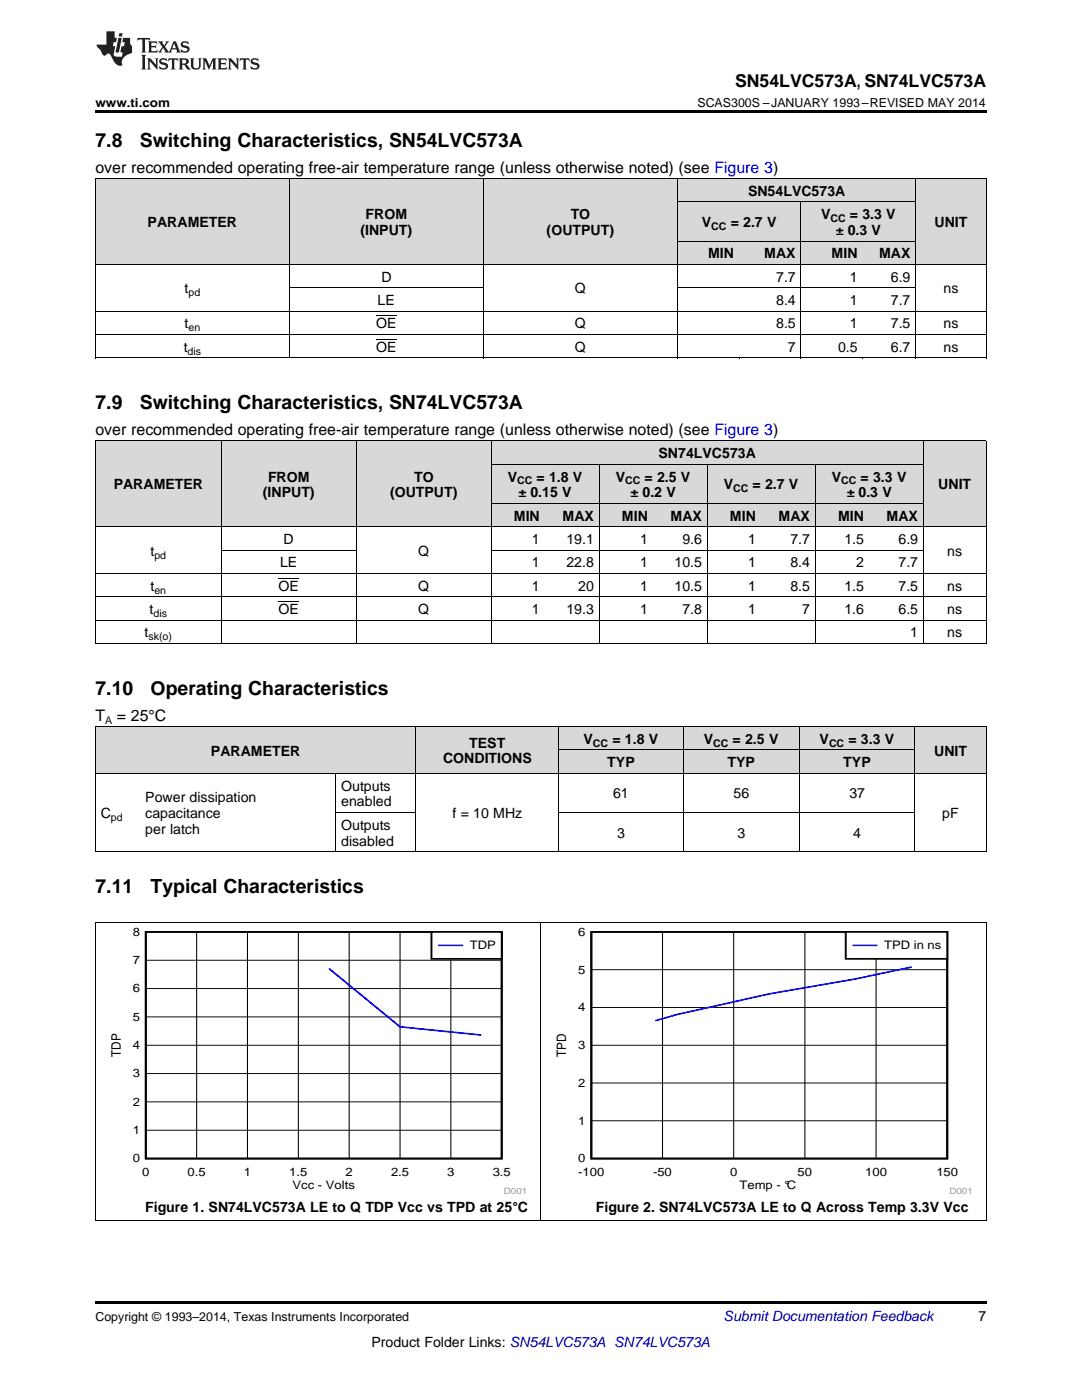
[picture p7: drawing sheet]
<svg xmlns="http://www.w3.org/2000/svg" width="216mm" height="279mm" viewBox="0 0 216 279" stroke-linecap="round" stroke-linejoin="round" font-family="sans-serif">
<g fill="#d8d8d8">
<path d="M19 145.1h8.9v9.3h-8.9z"/>
<path d="M27.9 145.1h39.1v9.3h-39.1z"/>
<path d="M67 145.1h16v9.3h-16z"/>
<path d="M83 145.1h28.5v9.3h-28.5z"/>
<path d="M111.5 149.7h24.9v4.7h-24.9z"/>
<path d="M136.4 149.7h23.1v4.7h-23.1z"/>
<path d="M159.5 149.7h23.1v4.7h-23.1z"/>
<path d="M182.6 145.1h14.2v9.3h-14.2z"/>
<path d="M111.5 145.1h24.9v4.6h-24.9z"/>
<path d="M136.4 145.1h23.1v4.6h-23.1z"/>
<path d="M159.5 145.1h23.1v4.6h-23.1z"/>
<path d="M19 88.1h25.2v17.1h-25.2z"/>
<path d="M44.2 88.1h26.9v17.1h-26.9z"/>
<path d="M71.1 88.1h26.9v17.1h-26.9z"/>
<path d="M98 100.5h10.8v4.7h-10.8z"/>
<path d="M108.8 100.5h10.8v4.7h-10.8z"/>
<path d="M119.6 100.5h10.8v4.7h-10.8z"/>
<path d="M130.4 100.5h10.7v4.7h-10.7z"/>
<path d="M141.1 100.5h10.8v4.7h-10.8z"/>
<path d="M151.9 100.5h10.8v4.7h-10.8z"/>
<path d="M162.7 100.5h10.8v4.7h-10.8z"/>
<path d="M173.5 100.5h10.8v4.7h-10.8z"/>
<path d="M184.3 88.1h12.5v17.1h-12.5z"/>
<path d="M98 92.7h10.8v7.8h-10.8z"/>
<path d="M108.8 92.7h10.8v7.8h-10.8z"/>
<path d="M119.6 92.7h10.8v7.8h-10.8z"/>
<path d="M130.4 92.7h10.7v7.8h-10.7z"/>
<path d="M141.1 92.7h10.8v7.8h-10.8z"/>
<path d="M151.9 92.7h10.8v7.8h-10.8z"/>
<path d="M162.7 92.7h10.8v7.8h-10.8z"/>
<path d="M173.5 92.7h10.8v7.8h-10.8z"/>
<path d="M98 88.1h10.8v4.6h-10.8z"/>
<path d="M108.8 88.1h10.8v4.6h-10.8z"/>
<path d="M119.6 88.1h10.8v4.6h-10.8z"/>
<path d="M130.4 88.1h10.7v4.6h-10.7z"/>
<path d="M141.1 88.1h10.8v4.6h-10.8z"/>
<path d="M151.9 88.1h10.8v4.6h-10.8z"/>
<path d="M162.7 88.1h10.8v4.6h-10.8z"/>
<path d="M173.5 88.1h10.8v4.6h-10.8z"/>
<path d="M19 35.7h38.7v17.1h-38.7z"/>
<path d="M57.7 35.7h38.8v17.1h-38.8z"/>
<path d="M96.5 35.7h38.7v17.1h-38.7z"/>
<path d="M135.2 48.2h12.3v4.6h-12.3z"/>
<path d="M147.5 48.2h12.4v4.6h-12.4z"/>
<path d="M159.9 48.2h12.3v4.6h-12.3z"/>
<path d="M172.2 48.2h10.5v4.6h-10.5z"/>
<path d="M182.7 35.7h14.1v17.1h-14.1z"/>
<path d="M135.2 40.4h12.3v7.8h-12.3z"/>
<path d="M147.5 40.4h12.4v7.8h-12.4z"/>
<path d="M159.9 40.4h12.3v7.8h-12.3z"/>
<path d="M172.2 40.4h10.5v7.8h-10.5z"/>
<path d="M135.2 35.7h12.3v4.7h-12.3z"/>
<path d="M147.5 35.7h12.4v4.7h-12.4z"/>
<path d="M159.9 35.7h12.3v4.7h-12.3z"/>
<path d="M172.2 35.7h10.5v4.7h-10.5z"/>
</g>
<path d="M19 259.7h177.8v.5h-177.8z" fill="#000"/>
<g fill="none" stroke="#000" stroke-width=".2">
<path d="M19.1 184.1v59.6M29.1 197.3h71M29.1 191.6h71M39.2 186v45.2M49.4 186v45.2M59.5 186v45.2M69.7 186v45.2M79.8 186v45.2M90 186v45.2M107.9 184.1v59.6M196.8 184.1v59.6M29.1 219.9h71"/>
<path d="M29.1 214.3h71M29.1 208.6h71M29.1 202.9h71M29.1 225.6h71M19 243.6h177.8"/>
</g>
<path d="M29.1 186h71v45.2h-71z" fill="none" stroke="#000" stroke-width=".36"/>
<path d="M65.6 193.3l14.2 11.6 16.3 1.7" fill="none" stroke="#00f" stroke-width=".36"/>
<path d="M86.1 186h14v5.4h-14z" fill-rule="evenodd" fill="#fff"/>
<path d="M86.1 186h14v5.4h-14zM118 186h71v45.2h-71z" fill="none" stroke="#000" stroke-width=".36"/>
<path d="M87.6 188.7h4.6M181.9 193l-11.4 2.4-17 2.9-18.5 4.2-4.2 1.2" fill="none" stroke="#00f" stroke-width=".36"/>
<path d="M118 193.5h71M132.2 186v45.2M146.4 186v45.2M160.6 186v45.2M174.8 186v45.2M118 216.1h71M118 208.6h71M118 201.1h71M118 223.7h71" fill="none" stroke="#000" stroke-width=".2"/>
<path d="M168.8 186h20.2v5.4h-20.2z" fill-rule="evenodd" fill="#fff"/>
<path d="M168.8 186h20.2v5.4h-20.2z" fill="none" stroke="#000" stroke-width=".36"/>
<path d="M170.3 188.7h4.6" fill="none" stroke="#00f" stroke-width=".36"/>
<g fill="none" stroke="#000" stroke-width=".2">
<path d="M19 35.6h177.8M19.1 35.7v35.8M57.7 35.7v35.8M96.4 35.7v35.8M135.2 35.7v35.8M182.7 35.7v35.8M196.8 35.7v35.8M19 52.8h177.8M57.7 57.4h38.7M135.2 57.4h47.5M135.2 48.1h47.5M135.2 40.3h47.5"/>
<path d="M159.8 40.3v31.2M19 71.4h177.8M19 66.8h177.8M19 62.1h177.8M19 88h177.8M19.1 88.1v40.4M44.1 88.1v40.4M71.1 88.1v40.4M98 88.1v40.4M98 92.7h86.2M119.5 92.7v35.8M141.1 92.7v35.8"/>
<path d="M162.6 92.7v35.8M184.2 88.1v40.4M196.8 88.1v40.4M19 119.1h177.8M19 114.5h177.8M19 105.1h177.8M44.2 109.8h26.9M98 109.8h86.3M98 100.5h86.2M19 128.4h177.8M19 123.8h177.8M19 154.3h177.8"/>
<path d="M19 145h177.8M19.1 145.1v24.9M67 154.4v15.6M83 145.1v24.9M111.4 145.1v24.9M111.5 149.7h71.1M136.3 145.1v24.9M159.4 145.1v24.9M182.5 145.1v24.9M196.8 145.1v24.9M19 170h177.8M67 162.2h16"/>
<path d="M111.5 162.2h71.1M19 184.1h177.8"/>
</g>
<path d="M19 22h177.8v.5h-177.8zM19 71.4l.2 .1zM96.4 71.4l.1 .1zM135.1 71.4l.1 .1zM147.4 71.4l.1 .1zM159.8 71.4l.1 .1zM172.1 71.4l.1 .1zM182.6 71.4l.1 .1zM196.7 71.4l.1 .1z" fill="#000"/>
<g fill="#231f20">
<path d="M27.5 7.6l-.1 .5 .4-.2h.6v.1v2.1l-.2 .4h1l-.3-.4v-2.1l.1-.1h.5l.5 .2-.2-.5zM29.5 8.3l.2 .3v1.5l-.2 .4h1.8l.2-.6a1.04 1.04 0 0 1-1.3 .2v-.7h.6l.3 .2v-.6l-.3 .2h-.6v-.6l.8-.1 .4 .3-.2-.5zM31.5 8.3l.9 1.1-.9 1.1h.8l-.2-.2 .5-.7 .4 .7-.2 .2h1.5l-.1-.2 .1-.4h.9l.1 .4-.2 .2h1l-.3-.3-.7-1.9h-.5l-.9 2-.8-1 .9-1h-.8l.1 .3-.3 .5-.4-.6 .2-.2zM34.7 8.6l.4 1h-.7zM36.3 8.4a.63 .63 0 0 0-.2 .7 .63 .63 0 0 0 .6 .4l.6 .2 .1 .2a.75 .75 0 0 1-.7 .4 .75 .75 0 0 1-.6-.5l.1 .7 .1-.1a1.11 1.11 0 0 0 1.5-.6 1.13 1.13 0 0 0-1.2-.8l-.1-.4a1.04 1.04 0 0 1 1.2 .2l-.2-.5-.1 .1-.5-.2zM28.2 10.9l.2 .4v2.2l-.2 .4h1l-.3-.4v-2.2l.3-.4zM29.3 11.6l.3 .4v1.5l-.3 .4h.8l-.2-.4v-1.3l1.5 1.7v-1.9l.2-.4h-.7l.2 .4v.9l-1.1-1.3zM32 11.8a.62 .62 0 0 0-.2 .7 .62 .62 0 0 0 .6 .4l.6 .1 .1 .3a.76 .76 0 0 1-.7 .3 .76 .76 0 0 1-.6-.4l.1 .7 .1-.1a1.11 1.11 0 0 0 1.5-.6 1.13 1.13 0 0 0-1.2-.8l-.1-.4a1.04 1.04 0 0 1 1.2 .2l-.2-.6-.1 .1-.5-.1zM33.7 11.6l-.2 .6a.61 .61 0 0 1 .8-.3v1.6l-.2 .4h.9l-.2-.4v-1.6a.63 .63 0 0 1 .8 .3l-.2-.6zM35.6 11.6l.3 .4v1.5l-.3 .4h1l-.2-.2v-.8l.5 .2a.76 .76 0 0 0 1.2 .7l-1-1a.58 .58 0 0 0 .6-.5 .58 .58 0 0 0-.5-.6zM36.4 11.9h.1a.45 .45 0 0 1 .5 .1 .45 .45 0 0 1 .1 .5l-.7 .2zM37.9 11.6l.2 .2a2.17 2.17 0 0 0 .3 1.9 .99 .99 0 0 0 1.6-.6v-1.1l.2-.4h-.7l.2 .2a1.92 1.92 0 0 1-.2 1.8 .6 .6 0 0 1-.9-.5v-1.1l.2-.4zM40.4 11.6l.2 .4v1.5l-.2 .4h.7l-.2-.4v-1.4l.8 1.8 .8-1.8v1.4l-.2 .4h.9l-.2-.4v-1.5l.2-.4h-.8l-.6 1.5-.6-1.5zM43.4 11.6l.2 .4v1.5l-.2 .4h1.8l.2-.6a1.04 1.04 0 0 1-1.3 .1v-.6h.5l.4 .2v-.6l-.4 .2h-.5v-.7h.8l.3 .3-.1-.6zM45.5 11.6l.2 .4v1.5l-.2 .4h.7l-.2-.4v-1.3l1.5 1.7v-1.9l.2-.4h-.7l.2 .4v.9l-1.1-1.3zM47.9 11.6l-.1 .6a.61 .61 0 0 1 .8-.3v1.6l-.3 .4h1l-.3-.4 .1-1.6a.63 .63 0 0 1 .7 .3l-.1-.6zM50.2 11.8a.62 .62 0 0 0-.2 .7 .62 .62 0 0 0 .6 .4l.6 .1 .2 .3a.76 .76 0 0 1-.8 .3 .76 .76 0 0 1-.6-.4l.1 .7 .2-.1a1.11 1.11 0 0 0 1.5-.6 1.13 1.13 0 0 0-1.3-.8l-.1-.4a1.04 1.04 0 0 1 1.2 .2l-.1-.6-.2 .1-.5-.1z"/>
<path d="M21.2 6.3v2.6h-1.9l.1 .4 .7 .9a.91 .91 0 0 0 1 .8 .56 .56 0 0 1 .5-.3 .56 .56 0 0 1 .5 .3l.4 .8a1.53 1.53 0 0 0 1.9 1.2 1.54 1.54 0 0 1 1-2.1l.9-.3v-1.4a1.52 1.52 0 0 1-.3-1.6h-1.4l-.2 .8h.5l-.2 .8h-.4l-.2 1v.2l.4 .1-.2 .8a1.93 1.93 0 0 1-1.6-.3l.3-1.8h-.5l.2-.8h.4l.2-.8h-.4v-1.3zM23.6 7.6l-.6 2.9h.7l.6-2.9zM23.8 6.6l-.1 .7h.6l.2-.7z"/>
</g>
<path d="M75.1 67.7h4M75.1 63.1h4M55.6 115.4h4.1M55.6 120.1h4.1" fill="none" stroke="#000" stroke-width=".2"/>
<g font-size="3.9">
<text x="19" y="29.3">7.8</text>
<text x="27.9" y="29.3">Switching Characteristics, SN54LVC573A</text>
<text x="19" y="81.6">7.9</text>
<text x="27.9" y="81.6">Switching Characteristics, SN74LVC573A</text>
<text x="19" y="138.6">7.10</text>
<text x="30.1" y="138.6">Operating Characteristics</text>
<text x="19" y="178.1">7.11</text>
<text x="30.1" y="178.1">Typical Characteristics</text>
</g>
<text font-size="3.5" x="146.7" y="17.3">SN54LVC573A, SN74LVC573A</text>
<g font-size="3.2">
<text x="19" y="34.4">over recommended operating free-air temperature range (unless otherwise noted) (see Figure 3)</text>
<text x="19" y="86.8">over recommended operating free-air temperature range (unless otherwise noted) (see Figure 3)</text>
<text x="19" y="143.8">T</text>
<text x="23.3" y="143.8">= 25°C</text>
</g>
<g font-size="2.8">
<text x="149.3" y="39.1">SN54LVC573A</text>
<text x="29.5" y="45.3">PARAMETER</text>
<text x="71.9" y="46.9">(INPUT)</text>
<text x="73" y="43.7">FROM</text>
<text x="109.1" y="46.9">(OUTPUT)</text>
<text x="113.9" y="43.7">TO</text>
<text x="140.1" y="45.3">V</text>
<text x="145.8" y="45.3">=</text>
<text x="148.3" y="45.3">2.7 V</text>
<text x="163.8" y="43.7">V</text>
<text x="166.8" y="46.9">± 0.3 V</text>
<text x="169.6" y="43.7">= 3.3 V</text>
<text x="186.5" y="45.3">UNIT</text>
<text x="141.3" y="51.6">MIN</text>
<text x="152.5" y="51.6">MAX</text>
<text x="165.9" y="51.6">MIN</text>
<text x="175.4" y="51.6">MAX</text>
<text x="36.8" y="58.6">t</text>
<text x="76.1" y="56.2">D</text>
<text x="114.7" y="58.6">Q</text>
<text x="154.9" y="56.2">7.7</text>
<text x="169.5" y="56.2">1</text>
<text x="177.8" y="56.2">6.9</text>
<text x="188.3" y="58.6">ns</text>
<text x="36.8" y="65.5">t</text>
<text x="75.1" y="65.5">OE</text>
<text x="75.4" y="60.9">LE</text>
<text x="114.7" y="65.5">Q</text>
<text x="154.9" y="60.9">8.4</text>
<text x="154.9" y="65.5">8.5</text>
<text x="169.5" y="60.9">1</text>
<text x="169.5" y="65.5">1</text>
<text x="177.8" y="60.9">7.7</text>
<text x="177.8" y="65.5">7.5</text>
<text x="188.3" y="65.5">ns</text>
<text x="36.7" y="70.2">t</text>
<text x="75.1" y="70.2">OE</text>
<text x="114.7" y="70.2">Q</text>
<text x="157.2" y="70.2">7</text>
<text x="167.2" y="70.2">0.5</text>
<text x="177.8" y="70.2">6.7</text>
<text x="188.3" y="70.2">ns</text>
<text x="131.4" y="91.4">SN74LVC573A</text>
<text x="22.7" y="97.7">PARAMETER</text>
<text x="52.5" y="99.3">(INPUT)</text>
<text x="53.5" y="96.1">FROM</text>
<text x="77.8" y="99.3">(OUTPUT)</text>
<text x="82.6" y="96.1">TO</text>
<text x="101.3" y="96.1">V</text>
<text x="103.5" y="99.3">± 0.15 V</text>
<text x="107.1" y="96.1">=</text>
<text x="109.6" y="96.1">1.8 V</text>
<text x="122.9" y="96.1">V</text>
<text x="125.8" y="99.3">± 0.2 V</text>
<text x="128.6" y="96.1">=</text>
<text x="131.1" y="96.1">2.5 V</text>
<text x="144.4" y="97.7">V</text>
<text x="150.2" y="97.7">=</text>
<text x="152.7" y="97.7">2.7 V</text>
<text x="166" y="96.1">V</text>
<text x="168.9" y="99.3">± 0.3 V</text>
<text x="171.7" y="96.1">=</text>
<text x="174.2" y="96.1">3.3 V</text>
<text x="187.2" y="97.7">UNIT</text>
<text x="102.6" y="103.9">MIN</text>
<text x="112.3" y="103.9">MAX</text>
<text x="124.1" y="103.9">MIN</text>
<text x="133.8" y="103.9">MAX</text>
<text x="145.7" y="103.9">MIN</text>
<text x="155.4" y="103.9">MAX</text>
<text x="167.2" y="103.9">MIN</text>
<text x="176.9" y="103.9">MAX</text>
<text x="30" y="110.9">t</text>
<text x="55.9" y="113.2">LE</text>
<text x="56.6" y="108.6">D</text>
<text x="83.5" y="110.9">Q</text>
<text x="106.2" y="108.6">1</text>
<text x="106.2" y="113.2">1</text>
<text x="113" y="108.6">19.1</text>
<text x="113" y="113.2">22.8</text>
<text x="127.7" y="108.6">1</text>
<text x="127.7" y="113.2">1</text>
<text x="134.6" y="113.2">10.5</text>
<text x="136.2" y="108.6">9.6</text>
<text x="149.3" y="108.6">1</text>
<text x="149.3" y="113.2">1</text>
<text x="157.7" y="108.6">7.7</text>
<text x="157.7" y="113.2">8.4</text>
<text x="168.5" y="108.6">1.5</text>
<text x="170.8" y="113.2">2</text>
<text x="179.3" y="108.6">6.9</text>
<text x="179.3" y="113.2">7.7</text>
<text x="189" y="110.9">ns</text>
<text x="30" y="117.9">t</text>
<text x="55.6" y="117.9">OE</text>
<text x="83.5" y="117.9">Q</text>
<text x="106.2" y="117.9">1</text>
<text x="115.4" y="117.9">20</text>
<text x="127.7" y="117.9">1</text>
<text x="134.6" y="117.9">10.5</text>
<text x="149.3" y="117.9">1</text>
<text x="157.7" y="117.9">8.5</text>
<text x="168.5" y="117.9">1.5</text>
<text x="179.3" y="117.9">7.5</text>
<text x="189" y="117.9">ns</text>
<text x="29.8" y="122.6">t</text>
<text x="55.6" y="122.6">OE</text>
<text x="83.5" y="122.6">Q</text>
<text x="106.2" y="122.6">1</text>
<text x="113" y="122.6">19.3</text>
<text x="127.7" y="122.6">1</text>
<text x="136.2" y="122.6">7.8</text>
<text x="149.3" y="122.6">1</text>
<text x="160.1" y="122.6">7</text>
<text x="168.5" y="122.6">1.6</text>
<text x="179.3" y="122.6">6.5</text>
<text x="189" y="122.6">ns</text>
<text x="28.9" y="127.2">t</text>
<text x="181.6" y="127.2">1</text>
<text x="189" y="127.2">ns</text>
<text x="93.6" y="149.2">TEST</text>
<text x="116.5" y="148.4">V</text>
<text x="122.2" y="148.4">= 1.8 V</text>
<text x="140.4" y="148.4">V</text>
<text x="146.2" y="148.4">= 2.5 V</text>
<text x="163.5" y="148.4">V</text>
<text x="169.3" y="148.4">= 3.3 V</text>
<text x="42.1" y="150.8">PARAMETER</text>
<text x="88.4" y="152.4">CONDITIONS</text>
<text x="121.2" y="153.1">TYP</text>
<text x="145.2" y="153.1">TYP</text>
<text x="168.3" y="153.1">TYP</text>
<text x="186.4" y="150.8">UNIT</text>
<text x="29" y="160.1">Power dissipation</text>
<text x="68.1" y="157.8">Outputs</text>
<text x="68.1" y="160.9">enabled</text>
<text x="122.3" y="159.3">61</text>
<text x="146.4" y="159.3">56</text>
<text x="169.5" y="159.3">37</text>
<text x="20.1" y="163.3">C</text>
<text x="29" y="163.3">capacitance</text>
<text x="29" y="166.4">per latch</text>
<text x="68.1" y="165.6">Outputs</text>
<text x="90.3" y="163.3">f = 10 MHz</text>
<text x="123.1" y="167.2">3</text>
<text x="147.1" y="167.2">3</text>
<text x="170.3" y="167.2">4</text>
<text x="188" y="163.3">pF</text>
<text x="68.1" y="168.8">disabled</text>
<text x="29" y="241.9">Figure 1. SN74LVC573A LE to Q TDP Vcc vs TPD at 25°C</text>
<text x="118.9" y="241.9">Figure 2. SN74LVC573A LE to Q Across Temp 3.3V Vcc</text>
<text x="195.3" y="263.6">7</text>
<text x="74.1" y="268.9">Product Folder Links: SN54LVC573A SN74LVC573A</text>
</g>
<text font-size="2.8" fill="#0000c8" x="144.4" y="263.6">Submit Documentation Feedback</text>
<g font-size="2.6">
<text x="24.1" y="210.9" transform="rotate(-90 24.1 210.9)">TDP</text>
<text x="113" y="210.9" transform="rotate(-90 113 210.9)">TPD</text>
</g>
<g font-size="2.5">
<text x="19" y="21.4">www.ti.com</text>
<text x="139.2" y="21.4">SCAS300S –JANUARY 1993–REVISED MAY 2014</text>
<text x="19" y="263.6">Copyright © 1993–2014, Texas Instruments Incorporated</text>
</g>
<g font-size="2.3">
<text x="26.5" y="186.8">8</text>
<text x="93.8" y="189.5">TDP</text>
<text x="115.4" y="186.8">6</text>
<text x="176.4" y="189.5">TPD in ns</text>
<text x="26.5" y="192.4">7</text>
<text x="115.4" y="194.3">5</text>
<text x="26.5" y="203.7">5</text>
<text x="26.5" y="198.1">6</text>
<text x="115.4" y="201.8">4</text>
<text x="26.5" y="209.4">4</text>
<text x="115.4" y="209.4">3</text>
<text x="26.5" y="215">3</text>
<text x="26.5" y="220.7">2</text>
<text x="115.4" y="216.9">2</text>
<text x="26.5" y="226.3">1</text>
<text x="115.4" y="224.4">1</text>
<text x="26.5" y="232">0</text>
<text x="115.4" y="232">0</text>
<text x="28.4" y="234.7">0</text>
<text x="37.4" y="234.7">0.5</text>
<text x="48.7" y="234.7">1</text>
<text x="57.7" y="234.7">1.5</text>
<text x="58.4" y="237.3">Vcc - Volts</text>
<text x="69" y="234.7">2</text>
<text x="78" y="234.7">2.5</text>
<text x="89.2" y="234.7">3</text>
<text x="98.3" y="234.7">3.5</text>
<text x="115.4" y="234.7">-100</text>
<text x="130.3" y="234.7">-50</text>
<text x="145.7" y="234.7">0</text>
<text x="147.5" y="237.3">Temp - °C</text>
<text x="159.2" y="234.7">50</text>
<text x="172.6" y="234.7">100</text>
<text x="186.8" y="234.7">150</text>
</g>
<g font-size="2.1">
<text x="141.9" y="45.9">CC</text>
<text x="165.7" y="44.3">CC</text>
<text x="37.6" y="59.1">pd</text>
<text x="37.4" y="70.8">dis</text>
<text x="37.6" y="66.1">en</text>
<text x="103.2" y="96.7">CC</text>
<text x="124.7" y="96.7">CC</text>
<text x="146.3" y="98.2">CC</text>
<text x="167.9" y="96.7">CC</text>
<text x="30.8" y="111.5">pd</text>
<text x="30.8" y="118.5">en</text>
<text x="30.6" y="123.1">dis</text>
<text x="29.6" y="127.8">sk(o)</text>
<text x="21" y="144.4">A</text>
<text x="118.3" y="149">CC</text>
<text x="142.3" y="149">CC</text>
<text x="165.4" y="149">CC</text>
<text x="22.1" y="163.8">pd</text>
</g>
<g font-size="1.8" fill="#999">
<text x="100.6" y="238.4">D001</text>
<text x="189.5" y="238.4">D001</text>
</g>
</svg>
